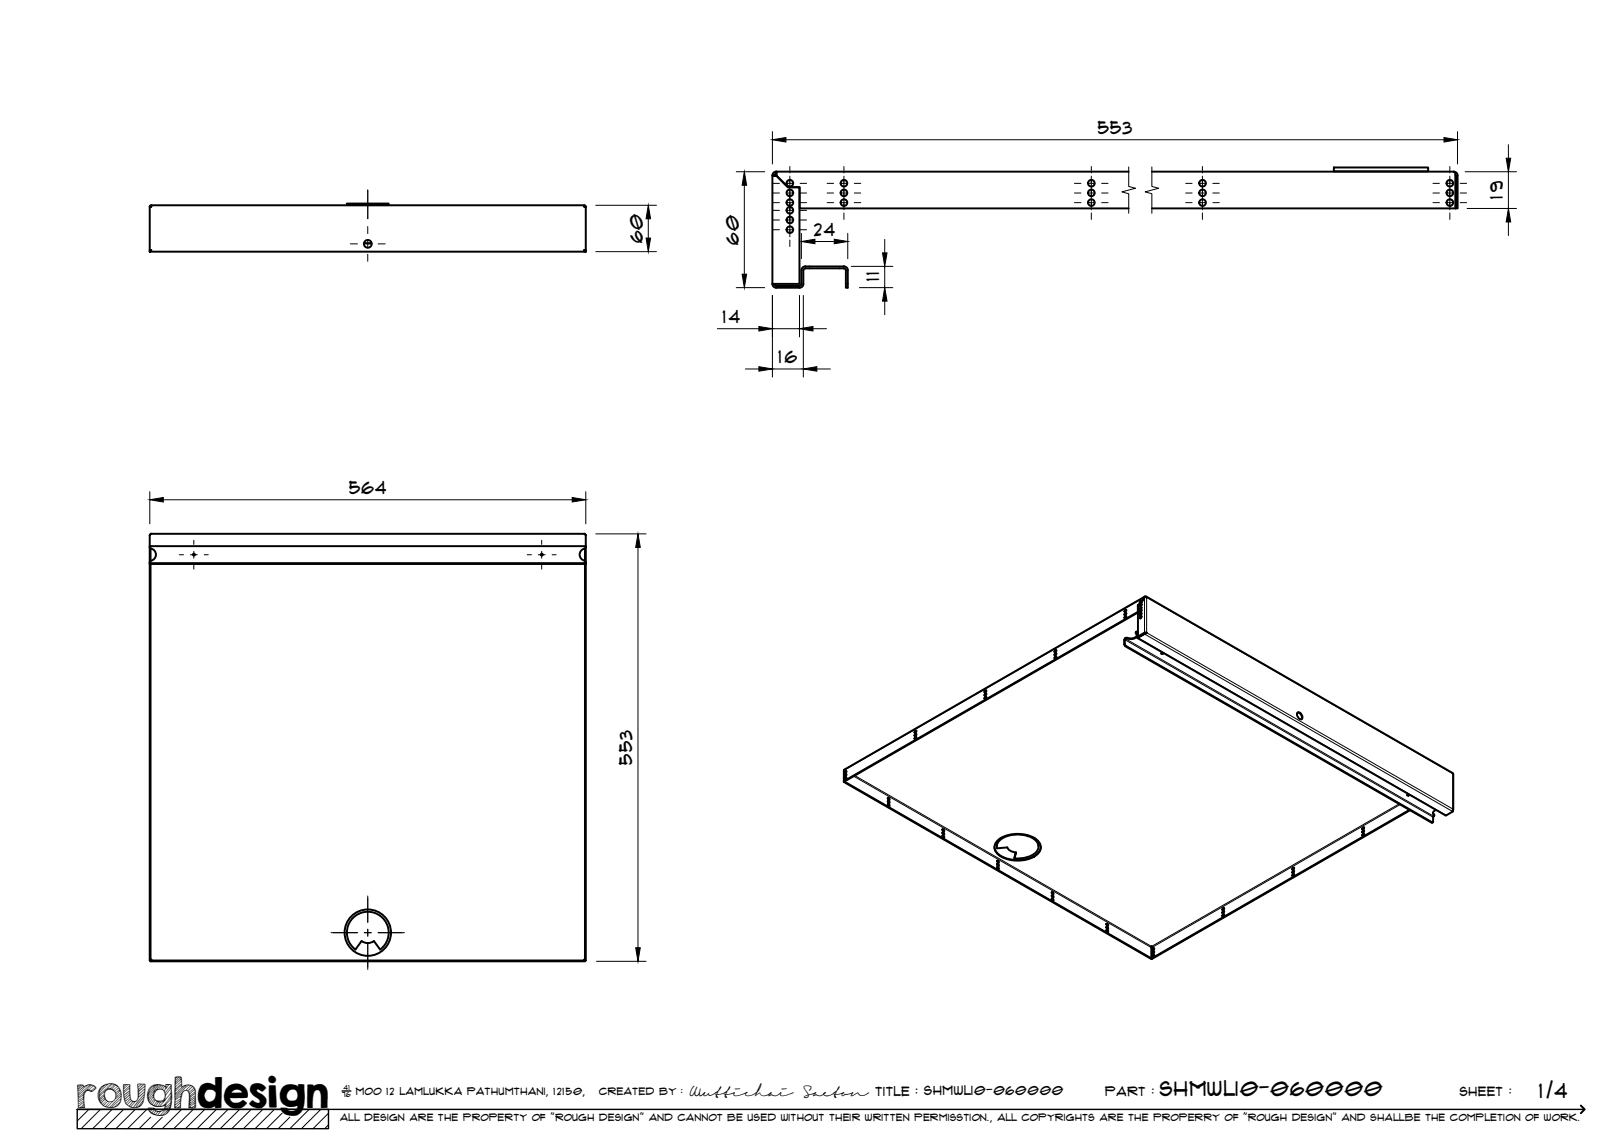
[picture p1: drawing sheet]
<svg xmlns="http://www.w3.org/2000/svg" width="420mm" height="297mm" viewBox="0 0 420 297" stroke-linecap="round" stroke-linejoin="round" font-family="sans-serif">
<!-- layer: Visible -->
<g fill="none" stroke="#000" stroke-width=".51">
<path d="M38.9 53.4l.2-.1-.2 .2M38.9 53.5h-.2h.4v-.4h112.1v.4h.4M38.9 53.5h.1M39.1 53.1l-.4 .3v11.3h.4l-.4 .4h112.9l-.4-.4M89.7 52.7h10.8v.4h-10.8zM151.2 53.1l.4 .4M151.3 53.4l-.1-.1 .1 .2M151.3 53.5h.3M151.3 53.5h.1M151.6 53.5v11.2h-.4M200.3 45.4h-.5v28.1M200.8 44.4l.1 1"/>
<path d="M200.8 45.5l3.1 3h2.9v25h-7M200.8 44.9l-.4 .2-.1 .3M200.8 44.4a.9 .9 0 0 0-.9 1l.9 .1-.5-.1M200.9 45.4l3 3h3v5.5h85.1M292 44.4h-91.2l.1 1M298 44.4h78.1l.3 .3 .2 .6v8.6h-78.6M345.1 43.3h24.4v1h-24.4zM376.1 44.4l.6 .2 .4 .7v8.6h-.5v-8.7M38.7 64.7v.4M39.1 64.7l-.4 .2M94.2 62.9h1.9M151.2 64.7l.4 .2"/>
<path d="M151.6 64.7v.4M199.8 73.5l.4 .7 .6 .3M200.3 73.5l.1 .3 .4 .1M207.3 69.9v3.6M207.3 69.9a1.52 1.52 0 0 1 2-1h8a2.04 2.04 0 0 1 2 .6v5h-.5v-4.6a1.31 1.31 0 0 0-1.5-.5h-8a1.18 1.18 0 0 0-1.4 .5M207.3 73.4l-.2 .5h-.2h-6.1v.6h6a1.01 1.01 0 0 0 1.1-1.1M207.8 69.9v3.6M39.1 138.1l-.4 .4v7M39.1 138.1h112.1M39.1 138.1l-.3 .4M151.2 138.1l.4 .4v2.8M151.2 138.1l.4 .4"/>
<path d="M38.7 145.7v102.8l.4-.2M38.7 145.5v.2M38.7 145.9h112.9M38.7 145.7h112.9M38.7 141.3h112.9M38.8 141.6v.1a1.85 1.85 0 0 1 1.3 2.6l-1.2 .9-.1 .3M38.9 145.9v102.8h112.4v-.2h-112.4l.3-.2M38.9 141.9v3.2M151.3 145.9v102.6l-.1-.2M151.3 141.9v3.2M151.6 141.6l-.1 .1a1.85 1.85 0 0 0-1.3 2.6l1.2 .9 .2 .3M151.6 145.7v102.8l-.5-.2"/>
<path d="M151.6 141.3v.3M151.6 145.5v.2M151.6 141.6v3.9M291 159.5l.3-.1 .1 .2-.4 .4zM291 157.9l.3-.2 .1 .2-.4 .5zM291 158.7l.3-.1 .1 .1-.4 .5zM291.4 159.4l-.3 .6M291.4 157.8l-.3 .6M291.4 158.6l-.3 .6M294.4 156.5h.1M294.4 158.3h.1M294.4 158.5l-75.9 43.7"/>
<path d="M295 157.2l.3-.1 .1 .2-.5 .4zM295 157.9l.3-.1 .1 .1-.5 .5zM295 155.6l.3-.1 .1 .1-.5 .5zM295 159.5l.3-.1 .1 .2-.5 .4zM295 156.4l.3-.1 .1 .1-.5 .5zM295 158.7l.3-.1 .1 .1-.5 .5zM295.2 156h.1M295.4 157.2l-.4 .5M295.4 157.8l-.4 .6M295.4 155.5l-.4 .6M295.4 159.5l-.4 .5M295.4 158.6l-.4 .6"/>
<path d="M295.4 156.4l-.4 .5M296.1 154.6l-.9 1.4-.8 .5v1.8l-76.1 43.8v.2l.2-.1M296.1 154.6h.1M296.1 154.6h.6M296.1 154.6l-.9 1.4-.8 .5v8.2l1.7-1h.6M296.2 154.4l-77.8 44.7-.1 3 .2 .1M296.4 154.4l-.3 .2M296.4 154.4v.1M296.4 154.4l.3 .1M296.6 154.4l79.2 45.6 .2 .3v9.2M254.8 178.7l.3-.1 .1 .2-.4 .4zM254.8 179.5l.3-.1 .1 .2-.4 .4z"/>
<path d="M255.2 178.7l-.3 .5M255.2 179.5l-.3 .5M272.9 169.9l.3-.1 .1 .2-.4 .4zM272.9 168.3l.3-.1 .1 .1-.4 .5zM272.9 169.1l.3-.1 .1 .1-.4 .5zM273.3 169.9l-.3 .5M273.3 168.3l-.3 .5M273.3 169.1l-.3 .5M291 166.7l.3 .4 79.2 45.6 .3-.1M291.1 167.2l79.3 45.6h.3M291.2 165.2l-.2 1.5M291.2 165.1l-.3 .5v1.1l.3 .5"/>
<path d="M291.2 165.2l-.1 .1M293.9 163.9l.2 .3M293.9 163.5h.1M294 163.6h-.1M294 163.5l-.2 .3M294 163.6l-.1 .3M294 163.6l.1 .1v1.2M294 163.5l.2 .1 .1 1.2M294.1 164.5a2.51 2.51 0 0 1-2.7 .5l-.3 .1M294.1 164.7a2.51 2.51 0 0 1-2.7 .5h-.2M294.2 163.5l.2 .1M294.2 165l80 45.9"/>
<path d="M294.3 164.8l1.8-.9v.1l-1.7 1-.3-.1M296.5 163.8l-2.1 .9M296.6 163.8l-.5 .2M296.6 163.8l-.5 .1M300.4 169h.4M300.5 169l.4 .1-.3 .1zM218.6 199.6l.3-.1 .1 .1-.4 .5zM219 199.5l-.4 .6M236.7 189.2l.3-.2 .1 .2-.4 .4zM236.7 190.8l.3-.1 .1 .1-.4 .5zM236.7 190l.3-.1 .1 .1-.4 .5zM237.1 189.1l-.3 .6"/>
<path d="M237.1 190.7l-.3 .6M237.1 189.9l-.3 .6M254.8 180.4l.3-.2 .1 .2-.4 .5zM255.2 180.3l-.3 .6M335.7 184.4a1.24 1.24 0 0 1 1 1.7M335.8 184.3a1.16 1.16 0 0 1 1 1.8 1.16 1.16 0 0 1-1-1.8zM218.3 202.3l79.5 45.8 .1-.1v-3.1M218.5 202.2l79.4 45.8 66.8-38.4M218.6 201.2l.3-.1 .1 .2-.4 .4zM218.6 200.4l.3-.1 .1 .1-.4 .5zM219 201.2l-.4 .5M219 200.3l-.4 .6"/>
<path d="M229.7 208.1l.3 .5M229.7 206.5l.3 .5M229.7 207.3l.3 .5M243.8 216.2l.3 .6M243.8 214.6l.3 .5M243.8 215.4l.3 .6M257.3 219.2a3.8 3.8 0 0 0 3 2.9 8.2 8.2 0 0 0 8.6-1.8l.4-1.1M257.9 218.7v.3M258.3 217.3a8.9 8.9 0 0 1 9.9 0 2.49 2.49 0 0 1 1 2.4 2.49 2.49 0 0 1-1.7 2 8.7 8.7 0 0 1-9.7-1 2.3 2.3 0 0 1 .5-3.4zM259.1 216.8l-.8 .7-.4 1.2M267.5 216.8l.8 .7 .4 1.2M268.7 218.7v.3"/>
<path d="M352.6 215.8l.3-.1v.1l-.4 .5zM352.6 214.2l.3-.2v.2l-.4 .5zM352.6 215l.3-.1v.1l-.4 .5zM352.9 215.7l-.3 .6M352.9 214.1l-.3 .5M352.9 214.9l-.3 .6M364.1 205.6h.4M364.1 205.6l.4 .1-.2 .2zM364.8 209.6l-66.7 38.5-.2-.1v-3.1M370.7 210.3l.4 .7M370.9 211.2l-.1 1.4M370.9 211.2h.1"/>
<path d="M371.5 209.6a.81 .81 0 0 0-.7 .5 .81 .81 0 0 0 .3 .9l-.1 .2M375.9 209.6v-.3v.7l-1.7 1M258 224.4l.3 .5M258 222.7l.3 .6M258 223.6l.3 .5M262.8 220.6l-.3 1.5 .4-1.5-1.5-.5-.8-.8-2.7 .2a2.71 2.71 0 0 1 2.1-2.9 7.9 7.9 0 0 1 8.2 1.2 2.21 2.21 0 0 1-1.1 3.4l-2.1 .8-2.5 .1M272.1 232.5l.3 .6M272.1 230.9l.3 .5M272.1 231.7l.3 .6M286.3 239l.3 .6M286.3 239.9l.3 .5M316.3 235l.3-.1 .1 .2-.4 .4z"/>
<path d="M316.3 236.7l.3-.2 .1 .2-.4 .4zM316.3 235.8l.3-.1 .1 .2-.4 .4zM316.7 235l-.3 .5M316.7 236.6l-.3 .5M316.7 235.8l-.3 .5M334.4 226.2l.3-.1 .1 .2-.4 .4zM334.4 224.6l.3-.1 .1 .1-.4 .5zM334.4 225.4l.3-.1 .1 .1-.4 .5zM334.8 226.2l-.3 .5M334.8 224.5l-.3 .6M334.8 225.4l-.3 .5M39.1 248.3h.1"/>
<path d="M91.9 245.7l1.7-2.2a2.7 2.7 0 0 0 3.2 0l1.5 2.2M91.9 245.7a5.4 5.4 0 0 1-.8-8 5.4 5.4 0 0 1 8.1 0 5.4 5.4 0 0 1-.8 8M151.2 248.3h-.1M286.3 240.7l.3 .5M297.9 244.9h.1M298.3 247.1l.3-.1v.1l-.4 .5zM298.3 245.4l.3-.1v.2l-.4 .4zM298.3 246.3l.3-.2v.2l-.4 .4zM298.6 247l-.3 .6M298.6 245.4l-.3 .5M298.6 246.2l-.3 .6"/>
<circle cx="204.4" cy="49.9" r=".86"/>
<circle cx="204.4" cy="52.4" r=".86"/>
<circle cx="204.4" cy="47.4" r=".86"/>
<circle cx="204.4" cy="59.4" r=".86"/>
<circle cx="204.4" cy="54.4" r=".86"/>
<circle cx="204.4" cy="56.9" r=".86"/>
<circle cx="218.3" cy="52.4" r=".86"/>
<circle cx="218.3" cy="47.4" r=".86"/>
<circle cx="218.3" cy="49.9" r=".86"/>
<circle cx="282.4" cy="49.9" r=".86"/>
<circle cx="282.4" cy="47.4" r=".86"/>
<circle cx="282.4" cy="52.4" r=".86"/>
<circle cx="311.1" cy="49.9" r=".86"/>
<circle cx="311.1" cy="47.4" r=".86"/>
<circle cx="311.1" cy="52.4" r=".86"/>
<circle cx="375.1" cy="49.9" r=".86"/>
<circle cx="375.1" cy="47.4" r=".86"/>
<circle cx="375.1" cy="52.4" r=".86"/>
<circle cx="95.2" cy="63.1" r="1.01"/>
<circle cx="50.2" cy="143.5" r=".24"/>
<circle cx="140.2" cy="143.5" r=".24"/>
<circle cx="229.9" cy="208.3" r=".26"/>
<circle cx="229.9" cy="207.5" r=".26"/>
<circle cx="229.9" cy="206.7" r=".26"/>
<circle cx="244" cy="216.5" r=".26"/>
<circle cx="244" cy="214.9" r=".26"/>
<circle cx="244" cy="215.7" r=".26"/>
<circle cx="258.2" cy="223" r=".26"/>
<circle cx="258.2" cy="224.6" r=".26"/>
<circle cx="258.2" cy="223.8" r=".26"/>
<circle cx="272.3" cy="232.8" r=".26"/>
<circle cx="272.3" cy="232" r=".26"/>
<circle cx="272.3" cy="231.1" r=".26"/>
<circle cx="286.4" cy="239.3" r=".26"/>
<circle cx="95.2" cy="241.3" r="6"/>
<circle cx="286.4" cy="240.1" r=".26"/>
<circle cx="286.4" cy="240.9" r=".26"/>
</g>
<!-- layer: Visible Narrow -->
<g fill="none" stroke="#000" stroke-width=".26">
<path d="M296.1 154.4l.1 .1M296.3 154.5h-.1M296.5 154.5h.1M296.7 154.6l79.2 45.6v9.1l-79.2-45.6zM290.9 165.6l.1-.1 79.8 45.9M291 166.7h-.1M291.1 165.3l79.8 45.9M291.2 165.1v.1M291.3 167.1l-.2 .1M291.7 165v.2M294 163.5l.1 .2M294.1 164.9h.3"/>
<path d="M294.3 163.6l.1 .1M294.4 165l79.8 46M295.4 164.3h.1M296.1 164l79.5 45.8M296.2 163.8l-.1-9.2-77.8 44.8M296.5 163.8l-.4 .1M218.6 199.1l-.1 .2M218.8 199.6l.1 .1M220.9 200.8l76.9 44.3M221.1 200.7l76.8 44.2M362 208l-64.1 36.9M362.2 208.2l-64.1 36.9h-.3"/>
<path d="M370.5 212.8h-.1M371 210.7v.2M375.6 209.8l.3 .2M375.9 209.3l-.3 .5M297.9 244.9l-.1 .2M298 244.9l.1 .2"/>
</g>
<!-- layer: Visible -->
<circle cx="295.5" cy="164.2" r=".25" fill="#000"/>
<!-- layer: TitleBlock -->
<path d="M20 287h65v5h-65zM20 287h390M88.5 282.3h2.3" fill="none" stroke="#000" stroke-width=".36"/>
<path d="M409 286.1l1 .9-1 1" fill="none" stroke="#000" stroke-width=".51"/>
<g fill="none" stroke="#000" stroke-width=".26">
<path d="M23 287l-3 3.1M26 287l-5 5M29 287l-5 5M32 287l-5 5M35 287l-5 5M38 287l-5 5M39 289.1l-3 2.9M42 289.1l-3 2.9M47 287l-5 5M50 287l-5 5M53 287l-5 5M56 287l-5 5"/>
<path d="M59 287l-5 5M62 287l-5 5M65 287l-5 5M68 287l-5 5M71 287l-5 5M73 288l-4 4M75 289.1l-3 2.9M80 287l-5 5M83 287l-5 5M85 288l-4 4M85 291l-1 1"/>
</g>
<!-- layer: Smart Centers -->
<g fill="none" stroke="#000" stroke-width=".26">
<path d="M95.1 49.2v7.4M95.1 58.6v1.8M200 52.4h1.7M200 54.4h1.7M200 47.4h1.7M200 59.4h1.7M200 49.9h1.7M200 56.9h1.7M203.4 52.4h1.8M203.4 54.4h1.8M203.4 47.4h1.8M203.4 59.4h1.8"/>
<path d="M203.4 49.9h1.8M203.4 56.9h1.8M204.3 43.1v1.7M204.3 45.6v15.7M207 52.4h1.7M207 54.4h1.7M207 47.4h1.7M207 59.4h1.7M207 49.9h1.7M207 56.9h1.7M214 52.4h1.7M214 47.4h1.7"/>
<path d="M214 49.9h1.7M217.4 52.4h1.8M217.4 47.4h1.8M217.4 49.9h1.8M218.3 43.1v1.7M218.3 45.6v8.7M218.3 55.1v1.7M221 52.4h1.7M221 47.4h1.7M221 49.9h1.7M278 52.4h1.7M278 47.4h1.7"/>
<path d="M278 49.9h1.7M281.4 52.4h1.8M281.4 47.4h1.8M281.4 49.9h1.8M282.3 43.1v1.7M282.3 45.6v8.7M282.3 55.1v1.7M285 52.4h1.7M285 47.4h1.7M285 49.9h1.7M306.7 52.4h1.7M306.7 47.4h1.7"/>
<path d="M306.7 49.9h1.7M310.2 52.4h1.8M310.2 47.4h1.8M310.2 49.9h1.8M311.1 43.1v1.7M311.1 45.6v8.7M311.1 55.1v1.7M313.8 52.4h1.6M313.8 47.4h1.6M313.8 49.9h1.6M370.7 52.4h1.7M370.7 47.4h1.7"/>
<path d="M370.7 49.9h1.7M374.2 52.4h1.8M374.2 47.4h1.8M374.2 49.9h1.8M375.1 43.1v1.7M375.1 45.6v8.7M375.1 55.1v1.7M377.8 52.4h1.6M377.8 47.4h1.6M377.8 49.9h1.6M90.7 63.1h1.8M94.3 63.1h1.7"/>
<path d="M95.1 62.2v1.8M95.1 65.8v1.8M97.8 63.1h1.9M204.3 62.1v1.7M50.1 139.8v1.1M140.1 139.8v1.1M46.4 143.5h1.1M49.3 143.5h1.7M50.1 142.6v1.8M50.1 146.2v1.1M52.8 143.5h1.1M136.4 143.5h1.1"/>
<path d="M139.3 143.5h1.7M140.1 142.6v1.8M140.1 146.2v1.1M142.8 143.5h1.1M95.1 231.8v6.8M85.6 241.3h6.9M94.3 241.3h1.7M95.1 240.4v1.8M95.1 244v6.8M97.8 241.3h6.8"/>
</g>
<!-- layer: Break Lines -->
<path d="M292 43.2v5l1.8 .5-3.5 .9 1.7 .5v5.1M298 43.2v5l1.8 .5-3.5 .9 1.7 .5v5.1" fill="none" stroke="#000" stroke-width=".26"/>
<!-- layer: FD_Dimensions -->
<g fill="none" stroke="#000" stroke-width=".26">
<path d="M199.8 34.1v8.3M203.3 36.2h170.3M377.1 34.1v8.3M390.2 37.4v3.5M154.1 53.1h15.7M167.7 56.6v5M190.5 44.4h7.3M192.6 47.9v23M379.1 44.4h13.2M379.6 53.9h12.7M390.2 44.4v9.5M390.2 57.4v3.5"/>
<path d="M154.1 65.1h15.7M190.5 74.4h7.3M199.8 76.4v21.2M206.8 76.4v10.8M207.3 60.4v6.5M207.8 76.4v21.2M210.8 62.5h5M219.3 60.4v6.5M220.3 68.9h10.7M222.3 74.4h8.7M228.9 61.9v3.5M228.9 68.9v5.5"/>
<path d="M228.9 77.9v3.5M185.6 85.1h10.7M192.8 95.5h3.5M199.8 95.5h8M199.8 85.1h7M210.3 85.1h3.5M211.3 95.5h3.5M38.8 127.2v8.3M42.2 129.3h105.8M151.6 127.2v8.3M154.1 138.1h13.1M165.1 141.6v103.6"/>
<path d="M154.3 248.7h12.9"/>
</g>
<g fill="#000" stroke="#000" stroke-width=".26">
<path d="M199.8 36.2l3.5-.6v1.2zM373.6 35.6l3.5 .6-3.5 .6zM167.7 53.1l.6 3.5h-1.1zM192.6 44.4l.6 3.5h-1.2zM389.7 40.9h1.1l-.6 3.5zM390.2 53.9l.6 3.5h-1.1zM167.2 61.6h1.1l-.6 3.5zM192 70.9h1.2l-.6 3.5zM207.3 62.5l3.5-.6v1.2zM215.8 61.9l3.5 .6-3.5 .6zM228.9 74.4l.6 3.5h-1.2zM228.3 65.4h1.2l-.6 3.5z"/>
<path d="M196.3 94.9l3.5 .6-3.5 .5zM196.3 84.5l3.5 .6-3.5 .5zM206.8 85.1l3.5-.6v1.1zM207.8 95.5l3.5-.6v1.1zM38.8 129.3l3.4-.6v1.2zM148 128.7l3.6 .6-3.6 .6zM165.1 138.1l.6 3.5h-1.2zM164.5 245.2h1.2l-.6 3.5z"/>
</g>
<text font-size="9.7" x="19.9" y="286.8">roughdesign</text>
<g font-size="5.3">
<text x="300.1" y="283.6">SHMWLI0-060000</text>
<text x="398.3" y="284">1/4</text>
</g>
<g font-size="4.6">
<text x="284.1" y="34.7">553</text>
<text x="388.8" y="51.4" transform="rotate(-90 388.8 51.4)">19</text>
<text x="166.3" y="63" transform="rotate(-90 166.3 63)">60</text>
<text x="191.1" y="63.3" transform="rotate(-90 191.1 63.3)">60</text>
<text x="210.7" y="61">24</text>
<text x="227.5" y="72.8" transform="rotate(-90 227.5 72.8)">11</text>
<text x="187" y="83.6">14</text>
<text x="201.4" y="94">16</text>
<text x="90.4" y="127.9">564</text>
<text x="163.6" y="197.9" transform="rotate(-90 163.6 197.9)">553</text>
</g>
<g font-size="3.4">
<text x="178.3" y="283.5">Wuttichai</text>
<text x="208.1" y="283.5">Saeton title : SHMWLI0-060000</text>
</g>
<g font-size="3.3">
<text x="286" y="283.5">Part :</text>
<text x="377.7" y="283.5">sheet :</text>
</g>
<g font-size="2.7">
<text x="92.1" y="283.3">moo 12 Lamlukka pathumthani, 12150,</text>
<text x="155" y="283.3">created by :</text>
</g>
<text font-size="2.6" x="88" y="290.1">all design are the property of &quot;rough design&quot; and cannot be used without their written permisstion., all copyrights are the properry of &quot;rough design&quot; and shallbe the completion of work.</text>
<g font-size="1.9">
<text x="88.5" y="283.9">76</text>
<text x="88.9" y="282.1">41</text>
</g>
</svg>
